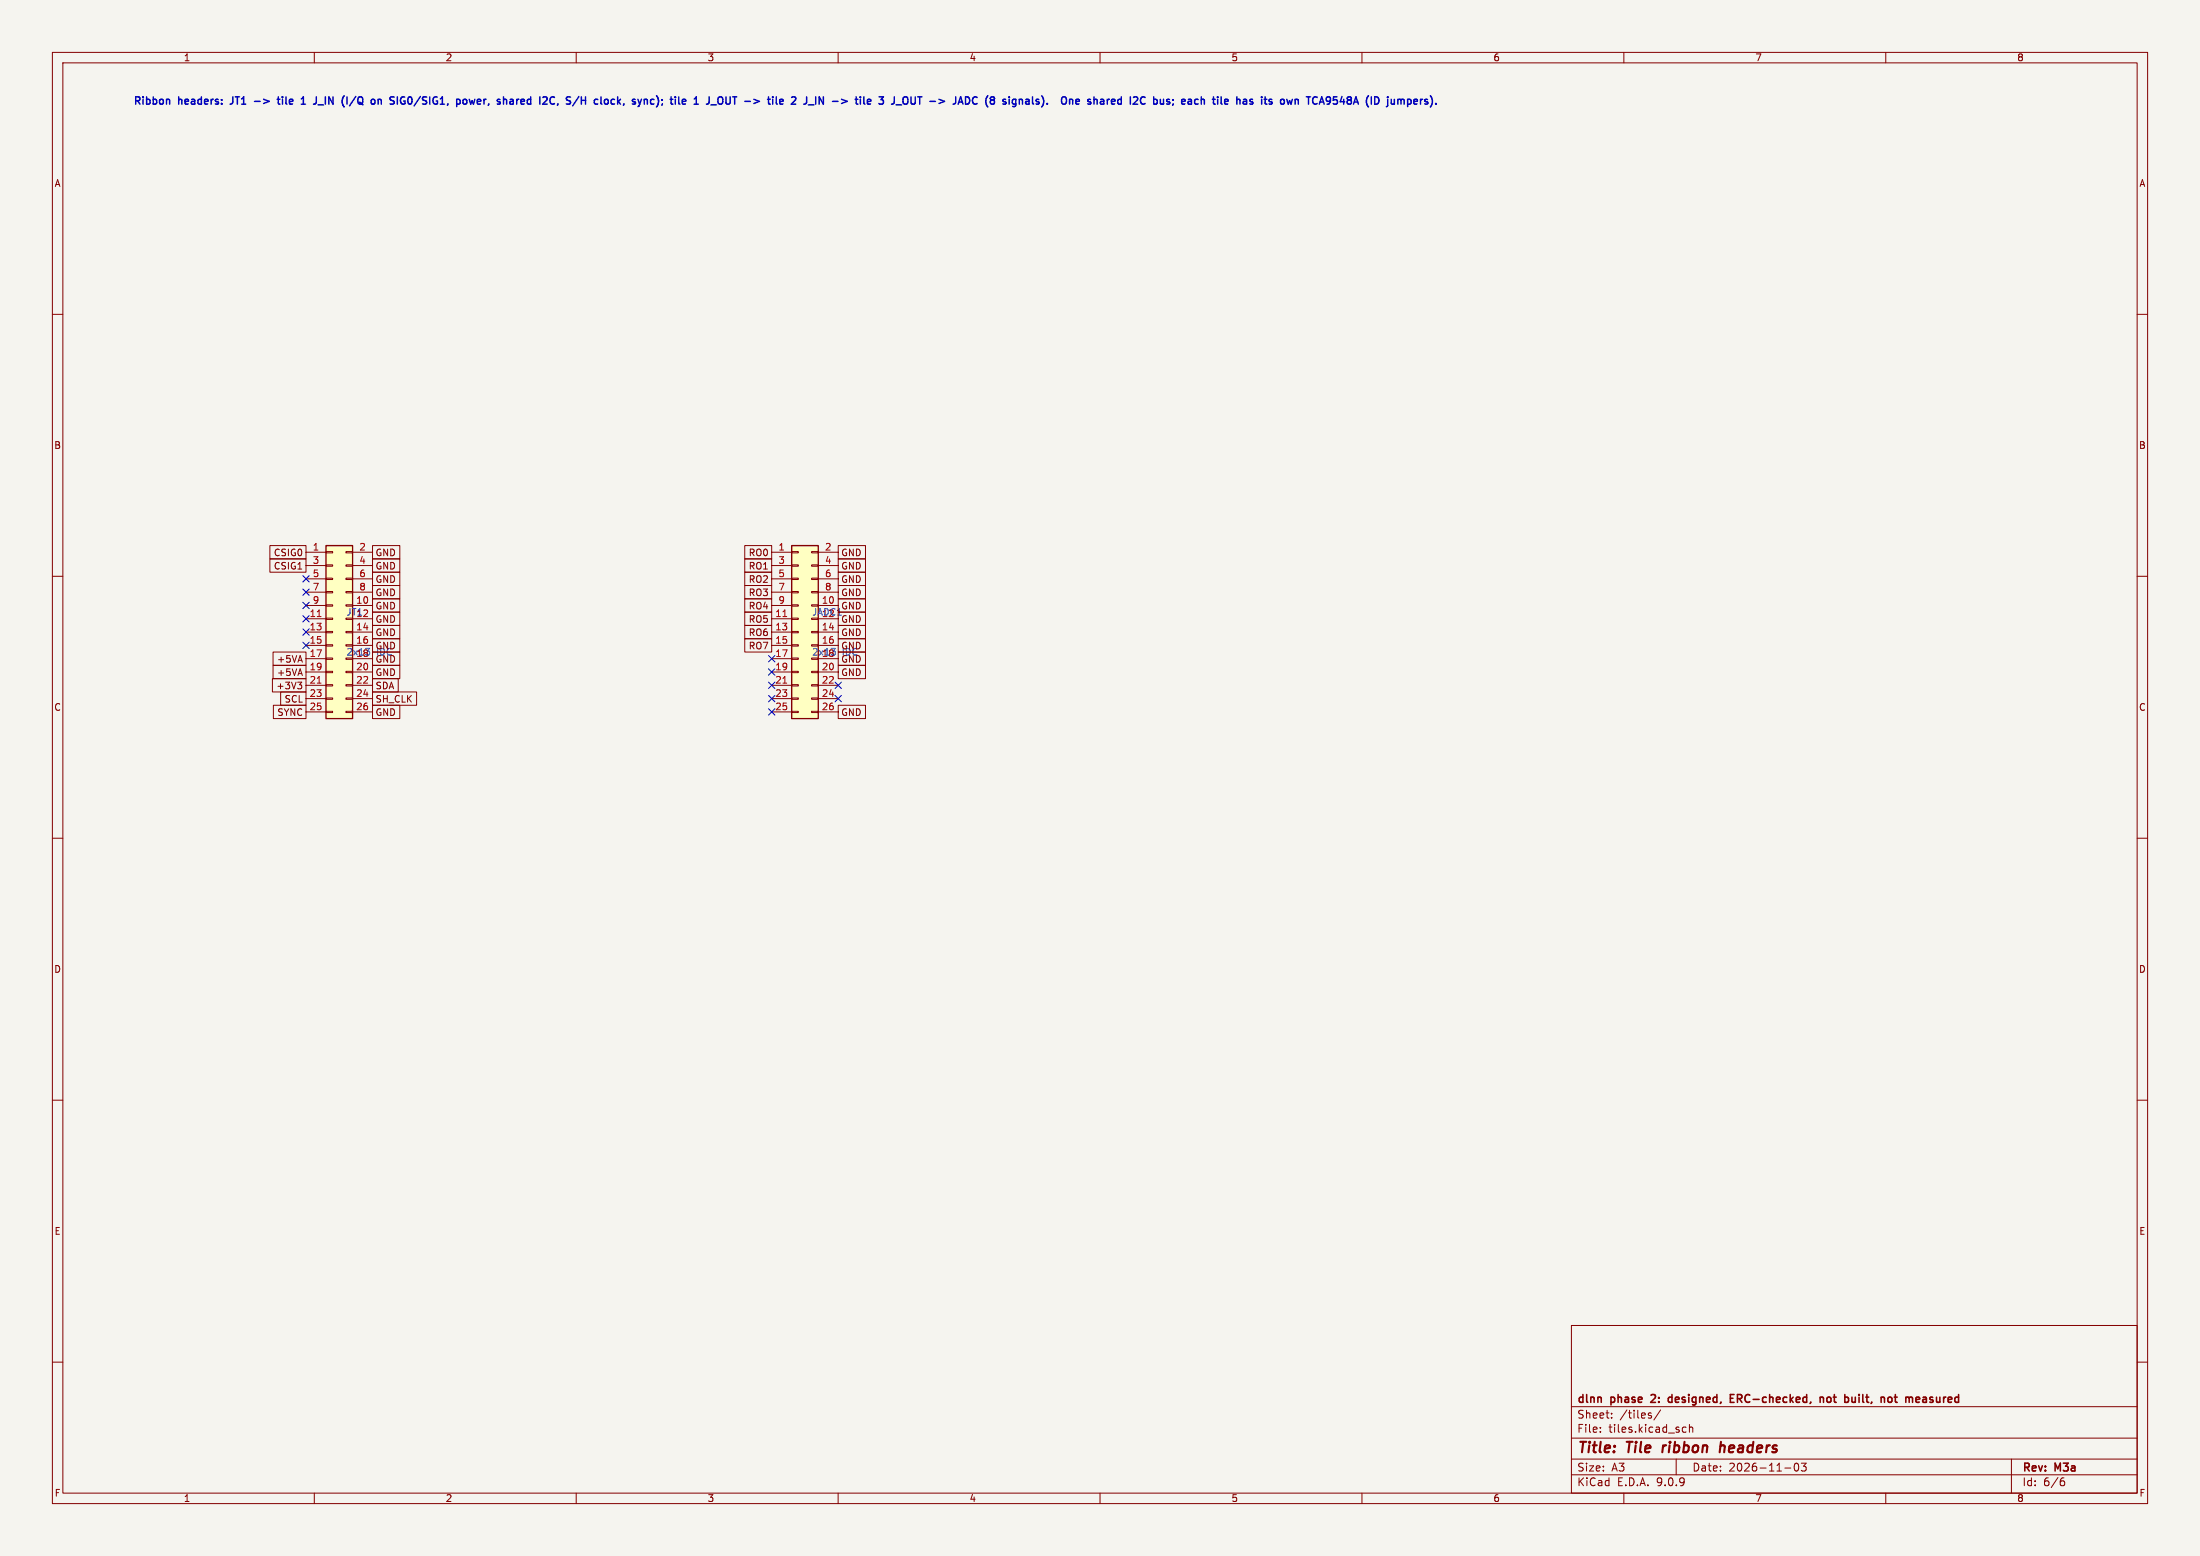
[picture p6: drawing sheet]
<svg xmlns="http://www.w3.org/2000/svg" width="420mm" height="297mm" viewBox="0 0 420 297" stroke-linecap="round" stroke-linejoin="round" font-family="sans-serif">
<path d="M0 0h420v297h-420z" fill="#f5f4ef" stroke="#f5f4ef" stroke-width=".19"/>
<g fill="none" stroke="#840000" stroke-width=".19">
<path d="M10 10h400v277h-400zM12 12h396v273h-396zM60 10v2M110 10v2M160 10v2M210 10v2M260 10v2M310 10v2M360 10v2M10 60h2M408 60h2M10 110h2"/>
<path d="M408 110h2M10 160h2M408 160h2M10 210h2M408 210h2M300 253h108v32h-108zM10 260h2M300 278.5h108M300 274.5h108M300 268.5h108M305.5 273.2v.2M305.5 272.5v.1"/>
<path d="M307.7 270.5v.2M307.7 269.8v.1M314.7 270.1l.5 .2 .1 .1-.1 .2-.4 .1M314.7 269.8h.5M317 269.1l-1.3 1.9M320 278.5v3M321.2 273.2l.2 .2 .5-.1M321.9 272.5l-.5-.1-.2 .1M322.5 272.5l.2-.1 .4 .1 .1 .9M322.5 271.9v1.5M342.7 279.4l.2-.1a.8 .8 0 0 1 .5 .7 .8 .8 0 0 1-.5 .8l-.2-.2-.2-.4zM343.9 279.3h.9l-.5 .6 .4 .1v.6l-.2 .2-.6-.2"/>
<path d="M384 278.5v6.5M408 260h2M60 285v2M110 285v2M160 285v2M210 285v2M260 285v2M300 281.5h108M310 285v2M340.7 280.2h1.2M360 285v2M393.6 282.7h.4l.2 .2-.1 .5-.5 .2"/>
<path d="M394 282.1l-.4 .1"/>
</g>
<path d="M317.5 275.9l-.2 1.3M328.5 275.2l-.2 2M329.2 276a.57 .57 0 0 0-.8 .1M329.3 276.2l-.2 1" fill="none" stroke="#840000" stroke-width=".4"/>
<g fill="none" stroke="#840000" stroke-width=".3">
<path d="M315.3 266.3h-.1M316 266.8l-.9 .9h.9M319.2 266.8l-.4-.1-.3 .3 .1 .6h.6M330.3 266.9h.5M331 266.2h-.7v1.5h.7M347.5 266.8l.2-.1 .3 .1 .1 .9M347.5 266.7v1M349.4 266.8l-.4-.1-.2 .3 .1 .6h.5M354.2 267.5l-.4 .2M354.2 266.7v1M360.7 266.7l.3 .1 .2 .2-.1 .5-.4 .2M361.6 266.7h.6"/>
<path d="M361.8 266.2v1.3l.4 .2M367.5 266.7l-.4 .1M367.6 267.1h-.3a.29 .29 0 0 0-.3 .3 .29 .29 0 0 0 .3 .3h.3"/>
</g>
<path d="M151.1 104.1h5.1v33.1h-5.1z" fill="#ffffc2"/>
<path d="M151.1 104.1h5.1v33.1h-5.1z" fill="none" stroke="#840000" stroke-width=".25"/>
<g fill="none" stroke="#840000" stroke-width=".19">
<path d="M147.3 105.4h3.8M147.3 108h3.8M147.3 110.5h3.8M147.3 113h3.8M147.3 115.6h3.8M147.3 118.1h3.8M151.1 105.3h1.3v.2h-1.3zM151.1 107.8h1.3v.3h-1.3zM151.1 110.4h1.3v.2h-1.3zM151.1 112.9h1.3v.3h-1.3zM151.1 115.4h1.3v.3h-1.3zM151.1 118h1.3v.2h-1.3z"/>
<path d="M154.9 105.3h1.3v.2h-1.3zM154.9 107.8h1.3v.3h-1.3zM154.9 110.4h1.3v.2h-1.3zM154.9 112.9h1.3v.3h-1.3zM154.9 115.4h1.3v.3h-1.3zM156.2 105.4h3.8M156.2 108h3.8M156.2 110.5h3.8M156.2 113h3.8M156.2 115.6h3.8M156.2 118.1h3.8M147.3 120.7h3.8"/>
<path d="M147.3 123.2h3.8M147.3 125.7h3.8M147.3 128.3h3.8M147.3 130.8h3.8M147.3 133.4h3.8M147.3 135.9h3.8M151.1 120.5h1.3v.3h-1.3zM151.1 123.1h1.3v.2h-1.3zM151.1 125.6h1.3v.3h-1.3zM151.1 128.1h1.3v.3h-1.3zM151.1 130.7h1.3v.2h-1.3zM151.1 133.2h1.3v.3h-1.3z"/>
<path d="M151.1 135.8h1.3v.2h-1.3zM154.9 120.5h1.3v.3h-1.3zM154.9 123.1h1.3v.2h-1.3zM154.9 128.1h1.3v.3h-1.3zM154.9 130.7h1.3v.2h-1.3zM154.9 133.2h1.3v.3h-1.3zM154.9 135.8h1.3v.2h-1.3zM156.2 120.7h3.8M156.2 123.2h3.8M156.2 125.7h3.8M156.2 128.3h3.8M156.2 130.8h3.8"/>
<path d="M156.2 133.4h3.8M156.2 135.9h3.8"/>
</g>
<path d="M149.5 117.7h.7M149.5 130.4h.7" fill="none" stroke="#a90000" stroke-width=".19"/>
<path d="M158.7 123.8h.8l-.5 .5M159.2 124.3l.3 .2v.3l-.3 .2" fill="none" stroke="#006464" stroke-width=".19"/>
<path d="M62.2 104.1h5.1v33.1h-5.1z" fill="#ffffc2"/>
<path d="M62.2 104.1h5.1v33.1h-5.1z" fill="none" stroke="#840000" stroke-width=".25"/>
<g fill="none" stroke="#840000" stroke-width=".19">
<path d="M51.5 104.1h6.9v2.6h-6.9zM51.5 106.7h6.9v2.5h-6.9zM58.4 105.4h3.8M58.4 108h3.8M58.4 110.5h3.8M58.4 113h3.8M58.4 115.6h3.8M58.4 118.1h3.8M62.2 105.3h1.3v.2h-1.3zM62.2 107.8h1.3v.3h-1.3zM62.2 110.4h1.3v.2h-1.3zM62.2 112.9h1.3v.3h-1.3z"/>
<path d="M62.2 115.4h1.3v.3h-1.3zM62.2 118h1.3v.2h-1.3zM66 105.3h1.3v.2h-1.3zM66 107.8h1.3v.3h-1.3zM66 110.4h1.3v.2h-1.3zM66 112.9h1.3v.3h-1.3zM66 115.4h1.3v.3h-1.3zM67.3 105.4h3.8M67.3 108h3.8M67.3 110.5h3.8M67.3 113h3.8M67.3 115.6h3.8"/>
<path d="M67.3 118.1h3.8M71.1 109.2h5.2v2.6h-5.2zM71.1 111.8h5.2v2.5h-5.2zM71.1 114.3h5.2v2.5h-5.2zM71.1 116.8h5.2v2.6h-5.2zM71.1 119.4h5.2v2.5h-5.2zM71.1 106.7h5.2v2.5h-5.2zM71.1 104.1h5.2v2.6h-5.2zM142.2 119.4h5.1v2.5h-5.1zM142.2 106.7h5.1v2.5h-5.1zM142.2 109.2h5.1v2.6h-5.1zM142.2 104.1h5.1v2.6h-5.1z"/>
<path d="M142.2 111.8h5.1v2.5h-5.1zM142.2 114.3h5.1v2.5h-5.1zM142.2 116.8h5.1v2.6h-5.1zM160 109.2h5.2v2.6h-5.2zM160 106.7h5.2v2.5h-5.2zM160 104.1h5.2v2.6h-5.2zM160 111.8h5.2v2.5h-5.2zM160 114.3h5.2v2.5h-5.2zM160 116.8h5.2v2.6h-5.2zM160 119.4h5.2v2.5h-5.2zM52 129.5h6.4v2.6h-6.4zM52.1 124.5h6.3v2.5h-6.3z"/>
<path d="M52.1 127h6.3v2.5h-6.3zM52.2 134.6h6.2v2.6h-6.2zM53.6 132.1h4.8v2.5h-4.8zM56.8 130.2h.8l-.4 .5M57.4 130.7l.2 .2v.3l-.2 .3M58.4 120.7h3.8M58.4 123.2h3.8M58.4 125.7h3.8M58.4 128.3h3.8M58.4 130.8h3.8M58.4 133.4h3.8M58.4 135.9h3.8"/>
<path d="M62.2 120.5h1.3v.3h-1.3zM62.2 123.1h1.3v.2h-1.3zM62.2 125.6h1.3v.3h-1.3zM62.2 128.1h1.3v.3h-1.3zM62.2 130.7h1.3v.2h-1.3zM62.2 133.2h1.3v.3h-1.3zM62.2 135.8h1.3v.2h-1.3zM66 120.5h1.3v.3h-1.3zM66 123.1h1.3v.2h-1.3zM66 128.1h1.3v.3h-1.3zM66 130.7h1.3v.2h-1.3zM66 133.2h1.3v.3h-1.3z"/>
<path d="M66 135.8h1.3v.2h-1.3zM67.3 120.7h3.8M67.3 123.2h3.8M67.3 125.7h3.8M67.3 128.3h3.8M67.3 130.8h3.8M67.3 133.4h3.8M67.3 135.9h3.8M71.1 134.6h5.2v2.6h-5.2zM71.1 132.1h8.4v2.5h-8.4zM71.1 121.9h5.2v2.6h-5.2zM71.1 124.5h5.2v2.5h-5.2z"/>
<path d="M71.1 127h5.2v2.5h-5.2zM71.1 129.5h4.9v2.6h-4.9zM142.2 121.9h5.1v2.6h-5.1zM160 134.6h5.2v2.6h-5.2zM160 121.9h5.2v2.6h-5.2zM160 124.5h5.2v2.5h-5.2zM160 127h5.2v2.5h-5.2z"/>
</g>
<path d="M60.6 117.7h.7M60.6 130.4h.7" fill="none" stroke="#a90000" stroke-width=".19"/>
<path d="M69.8 123.8h.8l-.5 .5M70.3 124.3l.3 .2v.3l-.3 .2" fill="none" stroke="#006464" stroke-width=".19"/>
<g fill="none" stroke="#000084" stroke-width=".19">
<path d="M57.8 117.5l1.2 1.2M57.8 115l1.2 1.2M57.8 112.4l1.2 1.2M57.8 109.9l1.2 1.2M59 117.5l-1.2 1.2M59 115l-1.2 1.2M59 112.4l-1.2 1.2M59 109.9l-1.2 1.2M57.8 122.6l1.2 1.2M57.8 120l1.2 1.3M59 122.6l-1.2 1.2M59 120l-1.2 1.3"/>
<path d="M146.7 135.3l1.2 1.2M146.7 132.7l1.2 1.3M146.7 125.1l1.2 1.2M146.7 127.7l1.2 1.2M146.7 130.2l1.2 1.2M147.9 135.3l-1.2 1.2M147.9 132.7l-1.2 1.3M147.9 125.1l-1.2 1.2M147.9 127.7l-1.2 1.2M147.9 130.2l-1.2 1.2M159.4 132.7l1.2 1.3M159.4 130.2l1.2 1.2"/>
<path d="M160.6 132.7l-1.2 1.3M160.6 130.2l-1.2 1.2"/>
</g>
<g fill="none" stroke="#0000c2" stroke-width=".28">
<path d="M43.9 19.9h.2M48.6 19.4h1.1M52.9 19h.6M53.1 18.5v1.2l.4 .2M53.9 18.5v.1M53.9 19v.9M57.5 19.9h.8M62.1 18.5v1.4M67.9 18.4l-1.2 1.8M72.4 19l.4 .2v.7M78.5 18.6l-.2-.1a.75 .75 0 0 0-.5 .7 .75 .75 0 0 0 .5 .7l.2-.1M89.6 19l.3 .9 .2-.7 .3 .7 .3-.9"/>
<path d="M91.7 19h-.4l-.2 .2 .1 .6h.5M91.8 19.3l-.7 .1M100.1 19h-.4l-.2 .2v.6h.6M100.1 19.3l-.6 .1M108.1 19.8h.7M108.7 18.5l-.4 .1-.2 .3 .2 .2 .5 .2M114.1 19h-.4l-.2 .2 .1 .6h.5M119.1 19.8l-.1 .3M127.9 19h.6M135.4 18.5v1a.45 .45 0 0 1-.5 .4M139.9 18.5h.8M140.3 18.5v1.4"/>
<path d="M142.2 19.4h1.1M151.3 18.5l.5 .1M151.9 19.1l-.8 .8h.8M155.7 18.5v1.4M157.2 18.5v1.4l-.8-1.4v1.4M158.9 19.4h1.1M160.7 19l1 .4-1 .4M164.3 18.5v.1M164.3 19v.9M170.7 19.7l-.5 .2M173.9 18.5v1.1l.3 .3 .4-.1 .1-.2v-1.1M175.2 18.5h.8"/>
<path d="M175.6 18.5v1.4M177.5 19.4h1.1M179.3 19l1 .4-1 .4M182.9 19.9l.5-1.4 .5 1.4M183.1 19.5h.6M191.5 19.8l.1 .1M191.5 19v.4M194.6 19.1l.2-.1h.3l.1 .9M194.6 19v.9M195.9 19h.5l.1 .9M196.5 19.3l-.5 .1-.2 .2 .2 .3 .5-.1M203 18.5l.4 .1"/>
<path d="M203.4 19.8l-.4 .1M216.4 18.6l.5-.1 .3 .4-.9 1h.9M218.6 18.6a.66 .66 0 0 0-.9 .5 .66 .66 0 0 0 .6 .8l.3-.1M233.1 18.5v1.2l.2 .2M237.9 19l.1 .9M238 19.8l-.1 .1M238 19.3l-.1 .1M238.6 19.8l.4 .1M238.8 19l-.2 .2 .2 .2M244.7 19l-.2 .2v.4l.2 .3M251.4 18.6a.69 .69 0 0 0-.9 .4 .69 .69 0 0 0 .6 .9l.3-.1M255.3 19.2v.6"/>
<path d="M256.2 18.4l-.3 1h.8M261.3 18.3a1.61 1.61 0 0 0 0 2.1M265.6 19v.7l.2 .2M271.2 19v.9M271.5 19l-.3 .2M60.7 20h1.1M135.7 20h1.1M154.3 20h1.1"/>
</g>
<g font-size="2.8" fill="#840000">
<text x="301" y="277.9">Title:</text>
<text x="310.6" y="277.9">Tile</text>
<text x="318.2" y="277.9">ribbon</text>
<text x="330" y="277.9">headers</text>
</g>
<g font-size="2.1" fill="#840000">
<text x="301" y="268.2">dlnn</text>
<text x="307.6" y="268.2">phase</text>
<text x="315.9" y="268.2">2:</text>
<text x="319.8" y="268.2">designed,</text>
<text x="332.2" y="268.2">ERC-checked,</text>
<text x="349.9" y="268.2">not</text>
<text x="355.2" y="268.2">built,</text>
<text x="362.8" y="268.2">not</text>
<text x="368.1" y="268.2">measured</text>
<text x="301" y="273.7">File:</text>
<text x="301" y="271">Sheet:</text>
<text x="307.1" y="273.7">tiles.kicad_sch</text>
<text x="309.2" y="271">/tiles/</text>
<text x="301" y="281.1">Size:</text>
<text x="307.6" y="281.1">A3</text>
<text x="323" y="281.1">Date:</text>
<text x="330" y="281.1">2026-11-03</text>
<text x="386" y="281.3">Rev:</text>
<text x="392.4" y="281.3">M3a</text>
<text x="301" y="283.9">KiCad</text>
<text x="308.7" y="283.9">E.D.A.</text>
<text x="316.3" y="283.9">9.0.9</text>
<text x="386" y="283.9">Id:</text>
<text x="390.1" y="283.9">6/6</text>
</g>
<g font-size="1.9" fill="#0000c2">
<text x="25.4" y="20.1">Ribbon</text>
<text x="34.2" y="20.1">headers:</text>
<text x="44.7" y="20.1">JT1</text>
<text x="49.7" y="20.1">-&gt;</text>
<text x="54.8" y="20.1">tile</text>
<text x="59.9" y="20.1">1</text>
<text x="62.8" y="20.1">J_IN</text>
<text x="68.7" y="20.1">(I/Q</text>
<text x="74.9" y="20.1">on</text>
<text x="79" y="20.1">SIG0/SIG1,</text>
<text x="92.3" y="20.1">power,</text>
<text x="100.6" y="20.1">shared</text>
<text x="109.3" y="20.1">I2C,</text>
<text x="114.9" y="20.1">S/H</text>
<text x="120.8" y="20.1">clock,</text>
<text x="128.7" y="20.1">sync);</text>
<text x="136.6" y="20.1">tile</text>
<text x="144.5" y="20.1">J_OUT</text>
<text x="152.3" y="20.1">-&gt;</text>
<text x="162.4" y="20.1">2</text>
<text x="165.4" y="20.1">J_IN</text>
<text x="171.3" y="20.1">-&gt;</text>
<text x="181.4" y="20.1">3</text>
<text x="184.4" y="20.1">J_OUT</text>
<text x="192.1" y="20.1">-&gt;</text>
<text x="197.2" y="20.1">JADC</text>
<text x="203.9" y="20.1">(8</text>
<text x="207.8" y="20.1">signals).</text>
<text x="220.1" y="20.1">One</text>
<text x="225.7" y="20.1">shared</text>
<text x="234.3" y="20.1">I2C</text>
<text x="239.3" y="20.1">bus;</text>
<text x="245.3" y="20.1">each</text>
<text x="251.9" y="20.1">tile</text>
<text x="256.9" y="20.1">has</text>
<text x="262.2" y="20.1">its</text>
<text x="266.4" y="20.1">own</text>
<text x="272" y="20.1">TCA9548A</text>
</g>
<g font-size="1.8" fill="#840000">
<text x="35" y="11.9">1</text>
<text x="85" y="11.9">2</text>
<text x="135" y="11.9">3</text>
<text x="185" y="11.9">4</text>
<text x="235" y="11.9">5</text>
<text x="285" y="11.9">6</text>
<text x="335" y="11.9">7</text>
<text x="385" y="11.9">8</text>
<text x="10.3" y="35.9">A</text>
<text x="408.3" y="35.9">A</text>
<text x="10.3" y="85.9">B</text>
<text x="408.2" y="85.9">B</text>
<text x="52.2" y="106.4">CSIG0</text>
<text x="71.6" y="106.4">GND</text>
<text x="142.8" y="106.4">RO0</text>
<text x="160.5" y="106.4">GND</text>
<text x="52.2" y="108.9">CSIG1</text>
<text x="71.6" y="111.4">GND</text>
<text x="71.6" y="114">GND</text>
<text x="71.6" y="108.9">GND</text>
<text x="142.8" y="108.9">RO1</text>
<text x="142.8" y="111.4">RO2</text>
<text x="142.8" y="114">RO3</text>
<text x="160.5" y="111.4">GND</text>
<text x="160.5" y="108.9">GND</text>
<text x="160.5" y="114">GND</text>
<text x="71.6" y="116.5">GND</text>
<text x="71.6" y="119.1">GND</text>
<text x="142.8" y="116.5">RO4</text>
<text x="142.8" y="119.1">RO5</text>
<text x="160.5" y="116.5">GND</text>
<text x="160.5" y="119.1">GND</text>
<text x="71.6" y="121.6">GND</text>
<text x="71.6" y="124.1">GND</text>
<text x="71.9" y="125.3">IDC</text>
<text x="142.8" y="124.1">RO7</text>
<text x="142.8" y="121.6">RO6</text>
<text x="160.5" y="121.6">GND</text>
<text x="160.5" y="124.1">GND</text>
<text x="160.8" y="125.3">IDC</text>
<text x="52.7" y="131.8">+3V3</text>
<text x="52.8" y="126.7">+5VA</text>
<text x="52.8" y="129.2">+5VA</text>
<text x="71.6" y="126.7">GND</text>
<text x="71.6" y="129.2">GND</text>
<text x="71.6" y="131.8">SDA</text>
<text x="160.5" y="126.7">GND</text>
<text x="160.5" y="129.2">GND</text>
<text x="10.3" y="135.9">C</text>
<text x="52.8" y="136.8">SYNC</text>
<text x="54.2" y="134.3">SCL</text>
<text x="71.6" y="136.8">GND</text>
<text x="71.6" y="134.3">SH_CLK</text>
<text x="160.5" y="136.8">GND</text>
<text x="408.2" y="135.9">C</text>
<text x="10.3" y="185.9">D</text>
<text x="408.2" y="185.9">D</text>
<text x="10.3" y="235.9">E</text>
<text x="408.3" y="235.9">E</text>
<text x="10.3" y="285.9">F</text>
<text x="35" y="286.9">1</text>
<text x="85" y="286.9">2</text>
<text x="135" y="286.9">3</text>
<text x="185" y="286.9">4</text>
<text x="235" y="286.9">5</text>
<text x="285" y="286.9">6</text>
<text x="335" y="286.9">7</text>
<text x="385" y="286.9">8</text>
<text x="408.3" y="285.9">F</text>
</g>
<g font-size="1.8" fill="#a90000">
<text x="59.6" y="105.2">1</text>
<text x="59.6" y="107.7">3</text>
<text x="68.5" y="105.2">2</text>
<text x="68.5" y="107.7">4</text>
<text x="148.5" y="105.2">1</text>
<text x="148.5" y="107.7">3</text>
<text x="157.4" y="105.2">2</text>
<text x="157.4" y="107.7">4</text>
<text x="59.6" y="110.2">5</text>
<text x="59.6" y="112.8">7</text>
<text x="68.5" y="110.2">6</text>
<text x="68.5" y="112.8">8</text>
<text x="148.5" y="110.2">5</text>
<text x="148.5" y="112.8">7</text>
<text x="157.4" y="110.2">6</text>
<text x="157.4" y="112.8">8</text>
<text x="59" y="117.9">11</text>
<text x="59.6" y="115.3">9</text>
<text x="67.9" y="115.3">10</text>
<text x="147.9" y="117.9">11</text>
<text x="148.5" y="115.3">9</text>
<text x="156.8" y="115.3">10</text>
<text x="59" y="120.4">13</text>
<text x="59" y="122.9">15</text>
<text x="59" y="125.5">17</text>
<text x="67.9" y="120.4">14</text>
<text x="67.9" y="122.9">16</text>
<text x="147.9" y="120.4">13</text>
<text x="147.9" y="122.9">15</text>
<text x="147.9" y="125.5">17</text>
<text x="156.8" y="120.4">14</text>
<text x="156.8" y="122.9">16</text>
<text x="59" y="128">19</text>
<text x="59" y="130.6">21</text>
<text x="67.9" y="128">20</text>
<text x="67.9" y="130.6">22</text>
<text x="147.9" y="128">19</text>
<text x="147.9" y="130.6">21</text>
<text x="156.8" y="128">20</text>
<text x="156.8" y="130.6">22</text>
<text x="59" y="133.1">23</text>
<text x="59" y="135.6">25</text>
<text x="67.9" y="133.1">24</text>
<text x="67.9" y="135.6">26</text>
<text x="147.9" y="133.1">23</text>
<text x="147.9" y="135.6">25</text>
<text x="156.8" y="133.1">24</text>
<text x="156.8" y="135.6">26</text>
</g>
<g font-size="1.8" fill="#006464">
<text x="66" y="117.7">JT1</text>
<text x="67.9" y="117.9">12</text>
<text x="154.9" y="117.7">JADC1</text>
<text x="156.8" y="117.9">12</text>
<text x="66" y="125.3">2x13</text>
<text x="67.9" y="125.5">18</text>
<text x="154.9" y="125.3">2x13</text>
<text x="156.8" y="125.5">18</text>
</g>
</svg>
